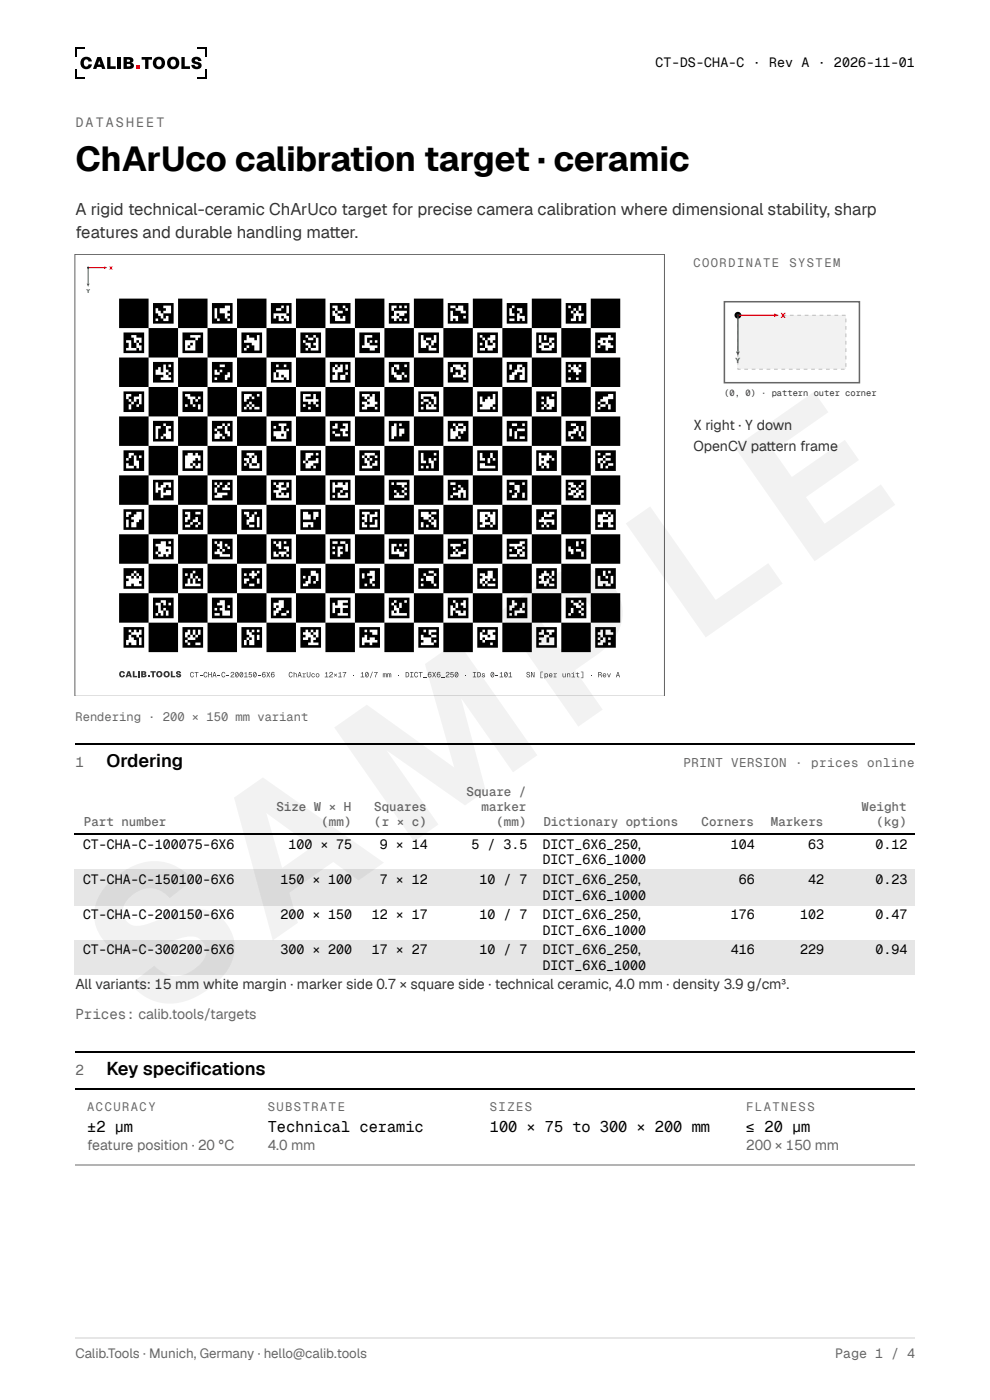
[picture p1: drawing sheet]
<svg xmlns="http://www.w3.org/2000/svg" width="210mm" height="297mm" viewBox="0 0 210 297" stroke-linecap="round" stroke-linejoin="round" font-family="sans-serif">
<g fill="#000">
<path d="M17.5 12.3a1.23 1.23 0 0 1 2 .7l-.7 .1a.48 .48 0 0 0-.5-.5 .48 .48 0 0 0-.5 .5 .66 .66 0 0 0 0 .7 .66 .66 0 0 0 .7 .3l.3-.5 .7 .1a1.28 1.28 0 0 1-1.8 .8 1.28 1.28 0 0 1-.4-1.9zM22.7 12.1h.7v2h1.1v.5h-1.8zM24.9 12.1h.7v2.5h-.7zM30 12.1h2.2v.6h-.7v1.9h-.7v-1.9h-.8zM38.5 12.1h.7v2h1.1v.5h-1.8zM40.9 12.3a1.13 1.13 0 0 1 1.8 .6l-.7 .1a.37 .37 0 0 0-.3-.4 .37 .37 0 0 0-.4 .2l.4 .3a.89 .89 0 0 1 1 .8 1.13 1.13 0 0 1-1.1 .8 1.13 1.13 0 0 1-1-.9l.7-.1a.42 .42 0 0 0 .3 .4 .42 .42 0 0 0 .4-.2 .84 .84 0 0 0-.9-.4 .7 .7 0 0 1-.5-.5 .7 .7 0 0 1 .3-.7z"/>
<path d="M20.6 12.1l-.9 2.5h.7l.2-.4h.9l.1 .4h.8l-1-2.5zM21 12.9l.3 .8h-.5z"/>
<path d="M26.2 12.1v2.5h1.2a.78 .78 0 0 0 1-.9l-.6-.4 .2-.1a.61 .61 0 0 0 .3-.6 .61 .61 0 0 0-.6-.5zM26.9 12.6l.5 .1 .1 .3-.6 .1zM26.9 13.6h.6l.1 .4-.7 .1z"/>
<path d="M32.4 13.4a1.33 1.33 0 0 0 2.6 0 1.33 1.33 0 0 0-2.6 0zM33.3 12.8a.58 .58 0 0 1 .7-.1 .58 .58 0 0 1 .3 .7 .59 .59 0 0 1-.6 .7 .59 .59 0 0 1-.6-.7z"/>
<path d="M35.4 13.4a1.33 1.33 0 0 0 2.6 0 1.33 1.33 0 0 0-2.6 0zM36.3 12.8a.58 .58 0 0 1 .7-.1 .58 .58 0 0 1 .3 .7 .59 .59 0 0 1-.6 .7 .59 .59 0 0 1-.6-.7z"/>
</g>
<path d="M15.9 10.3h2.1M15.9 16.4h2.1M16.1 10.1v2M16.1 14.6v2M41.8 10.3h2.1M41.8 16.4h2.1M43.7 10.1v2M43.7 14.6v2" fill="none" stroke="#000" stroke-width=".35"/>
<path d="M28.9 13.9h.7v.7h-.7z" fill="#e60012"/>
<path d="M15.9 54h125v93.7h-125z" fill="#fff"/>
<path d="M15.9 147.7v-93.7h125v93.7" fill="none" stroke="#666" stroke-width=".22"/>
<g fill="#000">
<path d="M25.2 63.3h6.3v6.3h-6.3zM37.7 63.3h6.3v6.3h-6.3zM50.2 63.3h6.3v6.3h-6.3zM62.7 63.3h6.3v6.3h-6.3zM75.2 63.3h6.3v6.3h-6.3zM87.7 63.3h6.3v6.3h-6.3zM100.2 63.3h6.3v6.3h-6.3zM112.7 63.3h6.3v6.3h-6.3zM125.2 63.3h6.3v6.3h-6.3zM31.5 69.6h6.2v6.2h-6.2zM44 69.6h6.2v6.2h-6.2zM56.5 69.6h6.2v6.2h-6.2zM69 69.6h6.2v6.2h-6.2zM81.5 69.6h6.2v6.2h-6.2zM94 69.6h6.2v6.2h-6.2zM106.5 69.6h6.2v6.2h-6.2zM119 69.6h6.2v6.2h-6.2zM25.2 75.8h6.3v6.3h-6.3zM37.7 75.8h6.3v6.3h-6.3zM50.2 75.8h6.3v6.3h-6.3zM62.7 75.8h6.3v6.3h-6.3zM75.2 75.8h6.3v6.3h-6.3zM87.7 75.8h6.3v6.3h-6.3zM100.2 75.8h6.3v6.3h-6.3zM112.7 75.8h6.3v6.3h-6.3zM125.2 75.8h6.3v6.3h-6.3zM31.5 82.1h6.2v6.2h-6.2zM44 82.1h6.2v6.2h-6.2zM56.5 82.1h6.2v6.2h-6.2zM69 82.1h6.2v6.2h-6.2zM81.5 82.1h6.2v6.2h-6.2zM94 82.1h6.2v6.2h-6.2zM106.5 82.1h6.2v6.2h-6.2zM119 82.1h6.2v6.2h-6.2zM25.2 88.3h6.3v6.3h-6.3zM37.7 88.3h6.3v6.3h-6.3zM50.2 88.3h6.3v6.3h-6.3zM62.7 88.3h6.3v6.3h-6.3zM75.2 88.3h6.3v6.3h-6.3zM87.7 88.3h6.3v6.3h-6.3zM100.2 88.3h6.3v6.3h-6.3zM112.7 88.3h6.3v6.3h-6.3zM125.2 88.3h6.3v6.3h-6.3zM31.5 94.6h6.2v6.2h-6.2zM44 94.6h6.2v6.2h-6.2zM56.5 94.6h6.2v6.2h-6.2zM69 94.6h6.2v6.2h-6.2zM81.5 94.6h6.2v6.2h-6.2zM94 94.6h6.2v6.2h-6.2zM106.5 94.6h6.2v6.2h-6.2zM119 94.6h6.2v6.2h-6.2zM25.2 100.8h6.3v6.3h-6.3zM37.7 100.8h6.3v6.3h-6.3zM50.2 100.8h6.3v6.3h-6.3zM62.7 100.8h6.3v6.3h-6.3zM75.2 100.8h6.3v6.3h-6.3zM87.7 100.8h6.3v6.3h-6.3zM100.2 100.8h6.3v6.3h-6.3zM112.7 100.8h6.3v6.3h-6.3zM125.2 100.8h6.3v6.3h-6.3zM31.5 107.1h6.2v6.2h-6.2zM44 107.1h6.2v6.2h-6.2zM56.5 107.1h6.2v6.2h-6.2zM69 107.1h6.2v6.2h-6.2zM81.5 107.1h6.2v6.2h-6.2zM94 107.1h6.2v6.2h-6.2zM106.5 107.1h6.2v6.2h-6.2zM119 107.1h6.2v6.2h-6.2zM25.2 113.3h6.3v6.3h-6.3zM37.7 113.3h6.3v6.3h-6.3zM50.2 113.3h6.3v6.3h-6.3zM62.7 113.3h6.3v6.3h-6.3zM75.2 113.3h6.3v6.3h-6.3zM87.7 113.3h6.3v6.3h-6.3zM100.2 113.3h6.3v6.3h-6.3zM112.7 113.3h6.3v6.3h-6.3zM125.2 113.3h6.3v6.3h-6.3zM31.5 119.6h6.2v6.2h-6.2zM44 119.6h6.2v6.2h-6.2zM56.5 119.6h6.2v6.2h-6.2zM69 119.6h6.2v6.2h-6.2zM81.5 119.6h6.2v6.2h-6.2zM94 119.6h6.2v6.2h-6.2zM106.5 119.6h6.2v6.2h-6.2zM119 119.6h6.2v6.2h-6.2zM25.2 125.8h6.3v6.3h-6.3zM37.7 125.8h6.3v6.3h-6.3zM50.2 125.8h6.3v6.3h-6.3zM62.7 125.8h6.3v6.3h-6.3zM75.2 125.8h6.3v6.3h-6.3zM87.7 125.8h6.3v6.3h-6.3zM100.2 125.8h6.3v6.3h-6.3zM112.7 125.8h6.3v6.3h-6.3zM125.2 125.8h6.3v6.3h-6.3zM31.5 132.1h6.2v6.2h-6.2zM44 132.1h6.2v6.2h-6.2zM56.5 132.1h6.2v6.2h-6.2zM69 132.1h6.2v6.2h-6.2zM81.5 132.1h6.2v6.2h-6.2zM94 132.1h6.2v6.2h-6.2zM106.5 132.1h6.2v6.2h-6.2zM119 132.1h6.2v6.2h-6.2z"/>
<path d="M32.4 64.3h4.4v.5h-4.4zM32.4 64.8h2.2v.6h-2.2zM36.3 64.8h.5v.6h-.5zM32.4 65.4h.6v.5h-.6zM33.5 65.4h1.7v.5h-1.7zM36.3 65.4h.5v.5h-.5zM32.4 65.9h.6v.6h-.6zM34.1 65.9h.5v.6h-.5zM36.3 65.9h.5v.6h-.5zM32.4 66.5h1.1v.5h-1.1zM34.6 66.5h2.2v.5h-2.2zM32.4 67h1.7v.6h-1.7zM34.6 67h.6v.6h-.6zM35.7 67h1.1v.6h-1.1zM32.4 67.6h.6v.5h-.6zM33.5 67.6h1.1v.5h-1.1zM35.7 67.6h1.1v.5h-1.1zM32.4 68.1h4.4v.6h-4.4z"/>
<path d="M44.9 64.3h4.4v.5h-4.4zM44.9 64.8h2.8v.6h-2.8zM48.8 64.8h.5v.6h-.5zM44.9 65.4h.6v.5h-.6zM46 65.4h.6v.5h-.6zM48.8 65.4h.5v.5h-.5zM44.9 65.9h.6v.6h-.6zM46 65.9h.6v.6h-.6zM48.2 65.9h1.1v.6h-1.1zM44.9 66.5h.6v.5h-.6zM46 66.5h1.7v.5h-1.7zM48.8 66.5h.5v.5h-.5zM44.9 67h.6v.6h-.6zM46 67h1.7v.6h-1.7zM48.2 67h1.1v.6h-1.1zM44.9 67.6h1.1v.5h-1.1zM46.6 67.6h1.6v.5h-1.6zM48.8 67.6h.5v.5h-.5zM44.9 68.1h4.4v.6h-4.4z"/>
<path d="M57.4 64.3h4.4v.5h-4.4zM57.4 64.8h2.2v.6h-2.2zM60.2 64.8h.5v.6h-.5zM61.3 64.8h.5v.6h-.5zM57.4 65.4h1.1v.5h-1.1zM59.6 65.4h1.1v.5h-1.1zM61.3 65.4h.5v.5h-.5zM57.4 65.9h3.3v.6h-3.3zM61.3 65.9h.5v.6h-.5zM57.4 66.5h.6v.5h-.6zM60.7 66.5h1.1v.5h-1.1zM57.4 67h.6v.6h-.6zM58.5 67h.6v.6h-.6zM59.6 67h.6v.6h-.6zM61.3 67h.5v.6h-.5zM57.4 67.6h1.7v.5h-1.7zM60.2 67.6h.5v.5h-.5zM61.3 67.6h.5v.5h-.5zM57.4 68.1h4.4v.6h-4.4z"/>
<path d="M69.9 64.3h4.4v.5h-4.4zM69.9 64.8h.6v.6h-.6zM71.6 64.8h1.1v.6h-1.1zM73.2 64.8h1.1v.6h-1.1zM69.9 65.4h1.1v.5h-1.1zM71.6 65.4h1.6v.5h-1.6zM73.8 65.4h.5v.5h-.5zM69.9 65.9h.6v.6h-.6zM71 65.9h.6v.6h-.6zM72.7 65.9h1.6v.6h-1.6zM69.9 66.5h.6v.5h-.6zM71.6 66.5h2.7v.5h-2.7zM69.9 67h1.1v.6h-1.1zM72.1 67h.6v.6h-.6zM73.2 67h1.1v.6h-1.1zM69.9 67.6h1.1v.5h-1.1zM73.2 67.6h1.1v.5h-1.1zM69.9 68.1h4.4v.6h-4.4z"/>
<path d="M82.4 64.3h4.4v.5h-4.4zM82.4 64.8h.6v.6h-.6zM84.1 64.8h.5v.6h-.5zM85.2 64.8h.5v.6h-.5zM86.3 64.8h.5v.6h-.5zM82.4 65.4h.6v.5h-.6zM83.5 65.4h3.3v.5h-3.3zM82.4 65.9h1.1v.6h-1.1zM86.3 65.9h.5v.6h-.5zM82.4 66.5h1.1v.5h-1.1zM84.1 66.5h.5v.5h-.5zM85.7 66.5h1.1v.5h-1.1zM82.4 67h.6v.6h-.6zM84.6 67h2.2v.6h-2.2zM82.4 67.6h1.1v.5h-1.1zM84.1 67.6h.5v.5h-.5zM85.2 67.6h.5v.5h-.5zM86.3 67.6h.5v.5h-.5zM82.4 68.1h4.4v.6h-4.4z"/>
<path d="M94.9 64.3h4.4v.5h-4.4zM94.9 64.8h.6v.6h-.6zM96.6 64.8h.5v.6h-.5zM98.2 64.8h1.1v.6h-1.1zM94.9 65.4h1.7v.5h-1.7zM98.2 65.4h1.1v.5h-1.1zM94.9 65.9h.6v.6h-.6zM96 65.9h1.7v.6h-1.7zM98.8 65.9h.5v.6h-.5zM94.9 66.5h.6v.5h-.6zM96 66.5h3.3v.5h-3.3zM94.9 67h.6v.6h-.6zM97.1 67h1.1v.6h-1.1zM98.8 67h.5v.6h-.5zM94.9 67.6h.6v.5h-.6zM96 67.6h.6v.5h-.6zM97.1 67.6h2.2v.5h-2.2zM94.9 68.1h4.4v.6h-4.4z"/>
<path d="M107.4 64.3h4.4v.5h-4.4zM107.4 64.8h1.1v.6h-1.1zM109.1 64.8h2.7v.6h-2.7zM107.4 65.4h.6v.5h-.6zM108.5 65.4h1.1v.5h-1.1zM110.7 65.4h1.1v.5h-1.1zM107.4 65.9h.6v.6h-.6zM108.5 65.9h1.7v.6h-1.7zM110.7 65.9h1.1v.6h-1.1zM107.4 66.5h.6v.5h-.6zM109.1 66.5h.5v.5h-.5zM110.2 66.5h1.6v.5h-1.6zM107.4 67h2.2v.6h-2.2zM111.3 67h.5v.6h-.5zM107.4 67.6h.6v.5h-.6zM109.1 67.6h.5v.5h-.5zM110.2 67.6h.5v.5h-.5zM111.3 67.6h.5v.5h-.5zM107.4 68.1h4.4v.6h-4.4z"/>
<path d="M119.9 64.3h4.4v.5h-4.4zM119.9 64.8h.6v.6h-.6zM121 64.8h1.7v.6h-1.7zM123.2 64.8h1.1v.6h-1.1zM119.9 65.4h1.7v.5h-1.7zM122.1 65.4h.6v.5h-.6zM123.2 65.4h1.1v.5h-1.1zM119.9 65.9h1.1v.6h-1.1zM121.6 65.9h.5v.6h-.5zM122.7 65.9h1.6v.6h-1.6zM119.9 66.5h1.7v.5h-1.7zM123.8 66.5h.5v.5h-.5zM119.9 67h1.7v.6h-1.7zM122.1 67h.6v.6h-.6zM123.2 67h1.1v.6h-1.1zM119.9 67.6h1.1v.5h-1.1zM122.1 67.6h.6v.5h-.6zM123.2 67.6h1.1v.5h-1.1zM119.9 68.1h4.4v.6h-4.4z"/>
</g>
<path d="M18.7 56.8h3.4" fill="none" stroke="#e60012" stroke-width=".21"/>
<path d="M22.1 56.5l.6 .3-.6 .3z" fill="#e60012"/>
<path d="M18.7 56.8v3.4" fill="none" stroke="#00a651" stroke-width=".21"/>
<path d="M18.4 60.2h.6l-.3 .6z" fill="#00a651"/>
<circle cx="18.7" cy="56.8" r=".23" fill="#282828"/>
<path d="M153.6 64h28.6v17.2h-28.6z" fill="#fff"/>
<path d="M153.6 64h28.6v17.2h-28.6z" fill="none" stroke="#666" stroke-width=".32"/>
<path d="M156.4 66.9h22.9v11.4h-22.9z" fill="#f2f2f2"/>
<path d="M158 66.8h.8v.2h-.8zM159.6 66.8h.8v.2h-.8zM161.2 66.8h.8v.2h-.8zM162.7 66.8h.8v.2h-.8zM164.3 66.8h.8v.2h-.8zM165.9 66.8h.8v.2h-.8zM167.5 66.8h.7v.2h-.7zM169 66.8h.8v.2h-.8zM170.6 66.8h.8v.2h-.8zM172.2 66.8h.8v.2h-.8zM173.8 66.8h.7v.2h-.7zM175.3 66.8h.8v.2h-.8zM176.9 66.8h.8v.2h-.8zM178.5 66.8h.8v.2h-.8zM179.3 67.6h.1v.8h-.1zM179.3 69.2h.1v.8h-.1zM179.3 70.7h.1v.8h-.1zM179.3 72.3h.1v.8h-.1zM179.3 73.9h.1v.8h-.1zM179.3 75.5h.1v.8h-.1zM179.3 77h.1v.8h-.1zM178.3 78.2h.8v.2h-.8zM176.7 78.2h.8v.2h-.8zM175.1 78.2h.8v.2h-.8zM173.5 78.2h.8v.2h-.8zM172 78.2h.8v.2h-.8zM170.4 78.2h.8v.2h-.8zM168.8 78.2h.8v.2h-.8zM167.2 78.2h.8v.2h-.8zM165.7 78.2h.8v.2h-.8zM164.1 78.2h.8v.2h-.8zM162.5 78.2h.8v.2h-.8zM160.9 78.2h.8v.2h-.8zM159.4 78.2h.8v.2h-.8zM157.8 78.2h.8v.2h-.8zM156.4 78.1h.1l-.1 .2 .6-.1v.2h-.6zM156.4 76.5h.1v.8h-.1zM156.4 75h.1v.8h-.1zM156.4 73.4h.1v.8h-.1zM156.4 71.8h.1v.8h-.1zM156.4 70.2h.1v.8h-.1zM156.4 68.7h.1v.8h-.1zM156.4 67.1h.1v.8h-.1zM156.4 66.8h.8v.2h-.8z" fill="#b3b3b3"/>
<circle cx="156.4" cy="66.9" r=".72" fill="#000"/>
<path d="M156.4 66.9h7.8" fill="none" stroke="#e60012" stroke-width=".27"/>
<path d="M164.2 66.5l.8 .4-.8 .4z" fill="#e60012"/>
<path d="M156.4 66.9v7.7" fill="none" stroke="#00a651" stroke-width=".27"/>
<circle cx="156.4" cy="66.9" r=".29" fill="#282828"/>
<path d="M15.9 157.8h178M15.9 223.2h178M15.9 231.1h178" fill="none" stroke="#000" stroke-width=".26"/>
<path d="M15.9 247.3h178" fill="none" stroke="#b3b3b3" stroke-width=".26"/>
<path d="M15.9 283.8h178" fill="none" stroke="#e6e6e6" stroke-width=".26"/>
<text font-size="41.6" x="31.5" y="218" transform="rotate(-35 31.5 218)">SAMPLE</text>
<text font-size="7.4" x="16" y="36.2">ChArUco calibration target · ceramic</text>
<g font-size="3.9">
<text x="22.6" y="162.7">Ordering</text>
<text x="22.6" y="228.1">Key specifi cations</text>
</g>
<g font-size="3.5" fill="#333">
<text x="16" y="45.5">A rigid technical-ceramic ChArUco target for precise camera calibration where dimensional stability, sharp</text>
<text x="16" y="50.5">features and durable handling mater.</text>
<text x="69.8" y="50.5">t</text>
</g>
<g font-size="3.2">
<text x="18.5" y="240.2">±2 µm</text>
<text x="56.8" y="240.2">Technical ceramic</text>
<text x="103.9" y="240.2">100 × 75 to 300 × 200 mm</text>
<text x="158.2" y="240.2">≤ 20 µm</text>
</g>
<g font-size="3" fill="#333">
<text x="147" y="91.3">X right · Y down</text>
<text x="147" y="95.8">OpenCV patern frame</text>
<text x="162.5" y="95.8">t</text>
<text x="16" y="209.8">All variants: 15 mm white margin · marker side 0.7 × square side · technical ceramic, 4.0 mm · density 3.9 g/cm³.</text>
</g>
<g font-size="3" fill="#666">
<text x="16" y="162.7">1</text>
<text x="16" y="216.2">Prices: calib.tools/targets</text>
<text x="16" y="228.1">2</text>
<text x="18.5" y="243.9">feature position · 20 °C</text>
<text x="56.8" y="243.9">4.0 mm</text>
<text x="158.2" y="243.9">200 × 150 mm</text>
</g>
<g font-size="2.8">
<text x="139" y="14.3">CT-DS-CHA-C · Rev A · 2026-11-01</text>
<text x="17.6" y="180.2">CT-CHA-C-100075-6X6</text>
<text x="61.1" y="180.2">100 × 75</text>
<text x="80.5" y="180.2">9 × 14</text>
<text x="100" y="180.2">5 / 3.5</text>
<text x="115" y="180.2">DICT_6X6_250,</text>
<text x="115" y="183.4">DICT_6X6_1000</text>
<text x="155" y="180.2">104</text>
<text x="171.4" y="180.2">63</text>
<text x="185.6" y="180.2">0.12</text>
<text x="17.6" y="187.6">CT-CHA-C-150100-6X6</text>
<text x="59.5" y="187.6">150 × 100</text>
<text x="80.5" y="187.6">7 × 12</text>
<text x="101.7" y="187.6">10 / 7</text>
<text x="115" y="187.6">DICT_6X6_250,</text>
<text x="115" y="191">DICT_6X6_1000</text>
<text x="156.7" y="187.6">66</text>
<text x="171.4" y="187.6">42</text>
<text x="185.6" y="187.6">0.23</text>
<text x="17.6" y="195">CT-CHA-C-200150-6X6</text>
<text x="59.5" y="195">200 × 150</text>
<text x="78.8" y="195">12 × 17</text>
<text x="101.7" y="195">10 / 7</text>
<text x="115" y="195">DICT_6X6_250,</text>
<text x="155" y="195">176</text>
<text x="169.7" y="195">102</text>
<text x="185.6" y="195">0.47</text>
<text x="17.6" y="202.4">CT-CHA-C-300200-6X6</text>
<text x="59.5" y="202.4">300 × 200</text>
<text x="78.8" y="202.4">17 × 27</text>
<text x="101.7" y="202.4">10 / 7</text>
<text x="115" y="198.4">DICT_6X6_1000</text>
<text x="115" y="202.4">DICT_6X6_250,</text>
<text x="155" y="202.4">416</text>
<text x="169.7" y="202.4">229</text>
<text x="185.6" y="202.4">0.94</text>
<text x="115" y="205.8">DICT_6X6_1000</text>
</g>
<g font-size="2.8" fill="#666">
<text x="16" y="27">DATASHEET</text>
<text x="16" y="288.1">Calib.Tools · Munich, Germany · hello@calib.tools</text>
<text x="177.1" y="288.1">Page 1 / 4</text>
</g>
<g font-size="2.6" fill="#666">
<text x="147" y="56.6">COORDINATE</text>
<text x="167.4" y="56.6">SYSTEM</text>
<text x="16" y="152.9">Rendering · 200 × 150 mm variant</text>
<text x="144.9" y="162.7">PRINT VERSION · prices online</text>
<text x="58.6" y="172">Size W × H</text>
<text x="79.4" y="172">Squares</text>
<text x="98.9" y="168.8">Square /</text>
<text x="102.1" y="172">marker</text>
<text x="182.7" y="172">Weight</text>
<text x="17.8" y="175.2">Part number</text>
<text x="68.1" y="175.2">(mm)</text>
<text x="79.4" y="175.2">(r × c)</text>
<text x="105.3" y="175.2">(mm)</text>
<text x="115.2" y="175.2">Dictionary options</text>
<text x="148.7" y="175.2">Corners</text>
<text x="163.4" y="175.2">Markers</text>
<text x="185.8" y="175.2">(kg)</text>
<text x="18.5" y="235.7">ACCURACY</text>
<text x="56.8" y="235.7">SUBSTRATE</text>
<text x="103.9" y="235.7">SIZES</text>
<text x="158.2" y="235.7">FLATNESS</text>
</g>
<text font-size="1.9" fill="#333" x="153.6" y="84.1">(0, 0) · pattern outer corner</text>
<text font-size="1.6" fill="#e60012" x="165.5" y="67.4">X</text>
<text font-size="1.6" fill="#00a651" x="155.9" y="77.1">Y</text>
<text font-size="1.2" fill="#e60012" x="23.1" y="57.2">X</text>
<text font-size="1.2" fill="#00a651" x="18.3" y="62.1">Y</text>
</svg>
